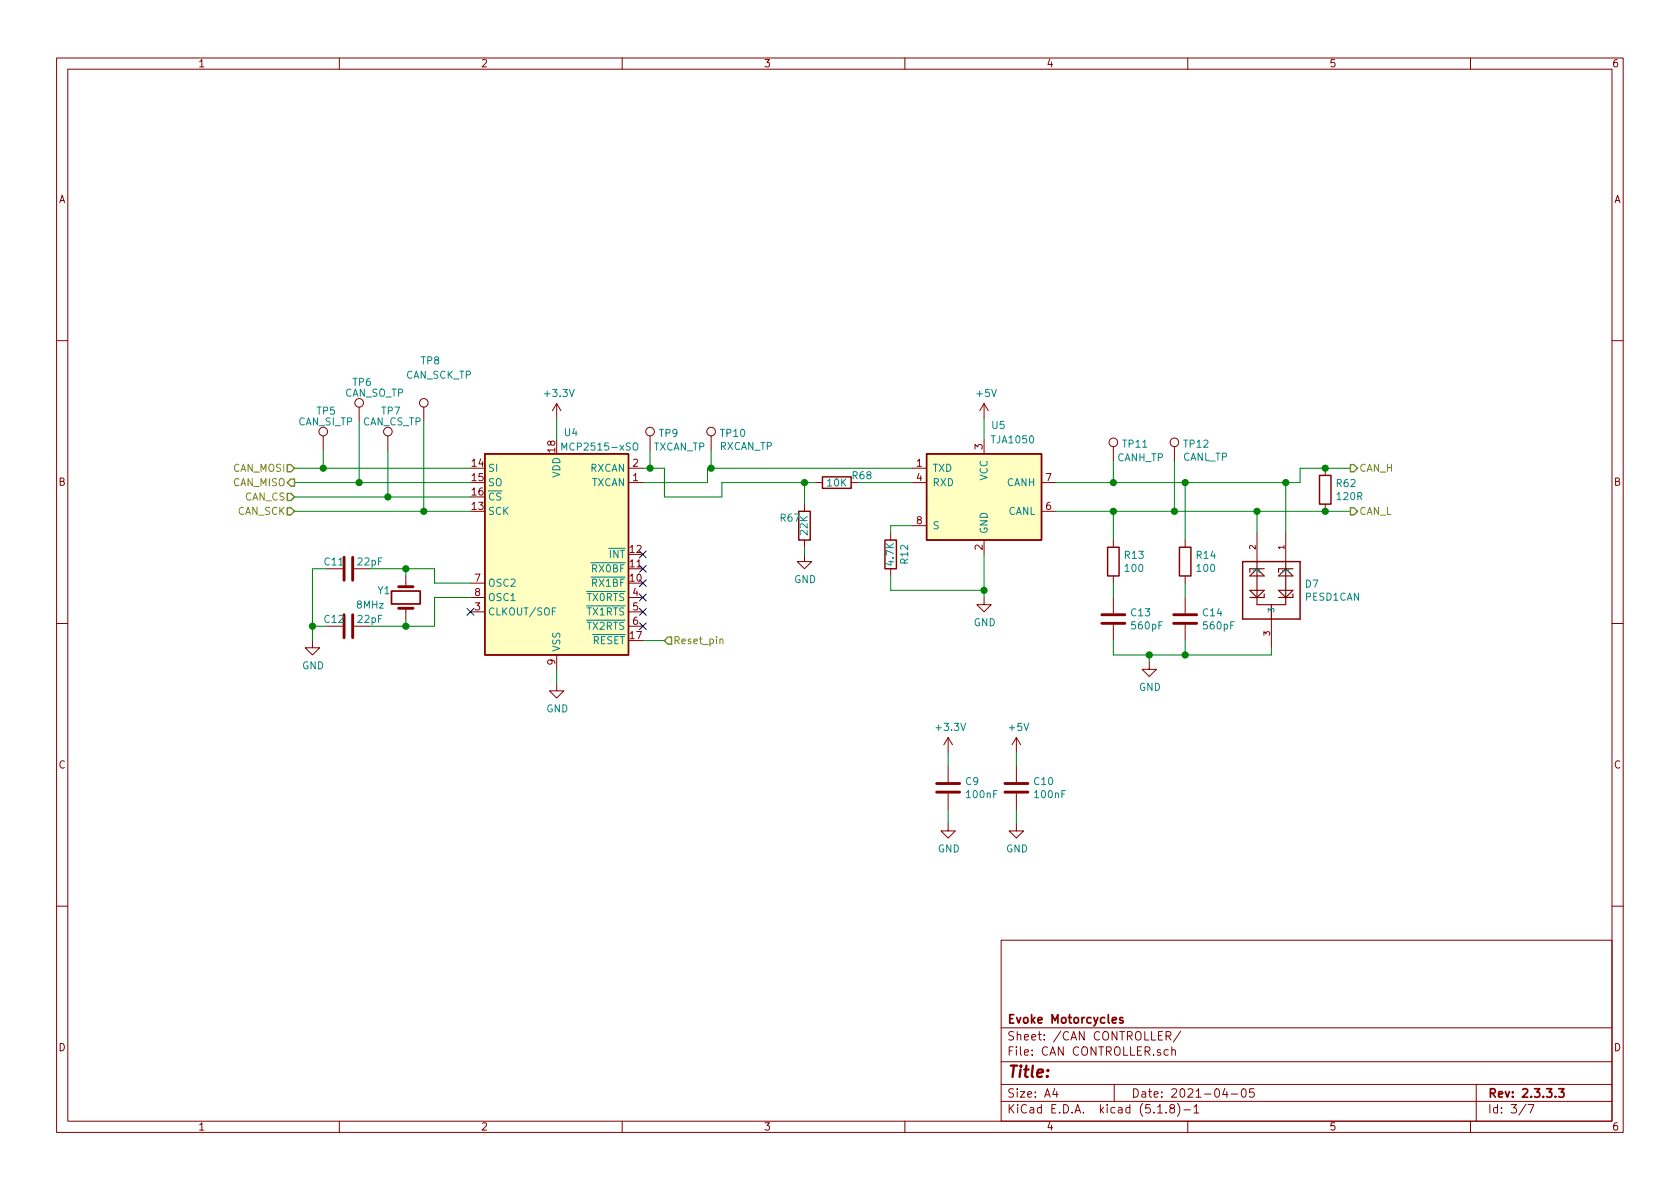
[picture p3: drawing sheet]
<svg xmlns="http://www.w3.org/2000/svg" width="297mm" height="210mm" viewBox="0 0 297 210" stroke-linecap="round" stroke-linejoin="round" font-family="sans-serif">
<g fill="none" stroke="#840000" stroke-width=".18">
<path d="M10 10.3h277v189.9h-277zM12 12.2h273v186.1h-273zM60 10.3v1.9M110 10.3v1.9M160 10.3v1.9M210 10.3v1.9M260 10.3v1.9M10 60.2h2M57.1 77.1v2.5M63.5 72v2.5M68.6 77.1v2.5M74.9 72v2.5"/>
<path d="M98.4 71.4v2.5M98.4 71.4l-.7 1.2M98.4 71.4l.8 1.2M114.9 77.1v2.5M125.7 77.1v2.5M174 71.4v2.5M174 77.7v2.6M174 71.4l-.8 1.2M174 71.4l.8 1.2M196.8 79v2.5M207.6 79v2.5M285 60.2h2"/>
<path d="M111.1 82.8h2.6M111.1 85.3h2.6M142.2 98v1.3h1.3l-1.3 1.3-1.2-1.3h1.2M142.2 89.1v1.3M142.2 95.5v1.3M144.1 85.3h1.3M157.5 94.2v1.3M161.3 82.8h2.5M161.3 85.3h2.5M161.3 93h2.5M174 95.5v2.5M184.1 85.3h2.6"/>
<path d="M184.1 90.4h2.6M196.8 95.5v1.3M209.5 95.5v1.3M222.2 94.2v5.1M227.3 94.2v5.1M234.3 82.8v1.3M234.3 89.1v1.3M10 110.3h2M55.2 113.3v1.2h1.3l-1.3 1.3-1.2-1.3h1.2M62.6 110.7h2.8M62.6 100.6h2.8M71.8 101.8v2"/>
<path d="M71.8 107.6v1.9M83.2 108.2h2.5M83.2 105.7h2.5M83.2 103.1h2.5M98.4 115.8v2.6M111.1 110.7h2.6M111.1 108.2h2.6M111.1 105.7h2.6M157.5 100.6v1.2M174 105.7v1.2h1.3l-1.3 1.3-1.3-1.3h1.3M196.8 101.8v1.3M196.8 105.7v2.8"/>
<path d="M196.8 110.5v2.8M203.2 117.1v1.3h1.3l-1.3 1.2-1.3-1.2h1.3M209.5 101.8v1.3M209.5 105.7v2.8M209.5 110.5v2.8M224.8 109.5v5M285 110.3h2M98.4 120.9v1.3h1.3l-1.3 1.2-1.2-1.2h1.2M167.6 130.4v2.6M167.6 135.5v2.8M167.6 130.4l-.7 1.3M167.6 130.4l.8 1.3"/>
<path d="M179.7 130.4v2.6M179.7 135.5v2.8M179.7 130.4l-.8 1.3M179.7 130.4l.8 1.3M167.6 145.7v1.2h1.3l-1.3 1.3-1.2-1.3h1.2M167.6 140.3v2.8M179.7 145.7v1.2h1.3l-1.3 1.3-1.3-1.3h1.3M179.7 140.3v2.8M10 160.2h2M177 166.3h108v32h-108zM285 160.2h2M60 198.3v1.9"/>
<path d="M110 198.3v1.9M160 198.3v1.9M177 194.8h108M177 191.8h108M177 187.8h108M177 181.8h108M186.5 192.5l-.4 1h1M186.8 193v1M197 191.8v3M204.7 196.8h.8M206.2 196.7v.1M206.2 183.2l.7-.1 .1-.2-.1-.4-.7-.1v1.5"/>
<path d="M206.6 185.7l-.5-.1-.3 .3 .1 .6 .2 .1 .5-.1M206.6 183.2l.4 .7M207.1 196l-.3-.3 .2-.3a.48 .48 0 0 1 .6 .1l-.1 .4a.52 .52 0 0 0-.6 .2 .52 .52 0 0 0 .1 .6l.4 .1 .2-.1 .1-.4-.3-.3M207.2 185.7l.2-.1 .3 .1 .1 .9M207.2 185.1v1.5M208.2 195.1a1.71 1.71 0 0 1 0 2.3M208.8 182.3l-1.3 2M209.3 196.3h1.2M210 198.3v1.9M211.1 195.8l.4-.5v1.5M211.1 196.8h.9M216.6 192.5l-.4 1h.9"/>
<path d="M216.9 193v1M217.7 193.5h1.1M219.6 192.7l.4-.2a.94 .94 0 0 1 0 1.5 .82 .82 0 0 1-.4-1.3zM221.7 192.5h-.7l-.1 .7 .2-.1 .5 .1 .2 .2-.1 .5-.2 .1-.6-.1M260 198.3v1.9M261 191.8v6.5M269.8 195.2l-1.2 2M270.2 195.3h1l-.6 1.5"/>
<circle cx="57.1" cy="76.3" r=".76"/>
<circle cx="63.5" cy="71.2" r=".76"/>
<circle cx="68.6" cy="76.3" r=".76"/>
<circle cx="74.9" cy="71.2" r=".76"/>
<circle cx="114.9" cy="76.3" r=".76"/>
<circle cx="125.7" cy="76.3" r=".76"/>
<circle cx="196.8" cy="78.2" r=".76"/>
<circle cx="207.6" cy="78.2" r=".76"/>
</g>
<path d="M69.2 104.5h5.1v2.3h-5.1zM198.5 180l-.3-.1-.2 .2v.3l.5 .1v.3h-.5M275.6 192.5h.9l-.5 .6 .5 .1v.7l-.3 .1-.6-.1" fill="none" stroke="#840000" stroke-width=".3"/>
<path d="M85.7 80.3h25.4v35.5h-25.4zM141.2 90.4h2.1v5.1h-2.1zM145.4 84.3h5.1v2.1h-5.1zM156.5 95.5h2v5.1h-2zM163.8 80.3h20.3v15.2h-20.3zM195.8 96.8h2.1v5h-2.1zM208.5 96.8h2.1v5h-2.1zM219.7 99.3h10.2v10.2h-10.2zM233.3 84.1h2v5h-2z" fill="none" stroke="#840000" stroke-width=".25"/>
<g fill="none" stroke="#840000" stroke-width=".51">
<path d="M60.8 98.5v4.1M62.4 98.5v4.1M60.8 108.7v4.1M62.4 108.7v4.1M70.5 103.8h2.5M70.5 107.6h2.5M194.8 110.2h4.1M194.8 108.7h4.1M207.5 110.2h4.1M207.5 108.7h4.1M165.6 138.6h4.1M177.7 138.6h4"/>
<path d="M165.6 140.1h4.1M177.7 140.1h4"/>
</g>
<g fill="#ffffc2" stroke="#ffffc2" stroke-width=".18">
<path d="M163.8 80.3h20.3v15.2h-20.3z"/>
<path d="M85.7 80.3h25.4v35.5h-25.4z"/>
</g>
<path d="M222.2 99.3v7.6h5.1v-7.6M221 101.8l1.2-1.2 1.3 1.2zM221 104.4h2.5l-1.3 1.3zM223.5 100.6h-2.5v.6M223.5 105v.7h-2.5M224.8 106.9v2.6M226.1 104.4h2.5l-1.3 1.3zM227.3 100.6l1.3 1.2h-2.5zM228.6 100.6h-2.5v.6M228.6 105v.7h-2.5" fill="none" stroke="#840000" stroke-width=".2"/>
<path d="M99.3 79.6v-1.3l.5 .9 .4-.9v1.3M112 78.5a.45 .45 0 0 1 .7 0 .88 .88 0 0 1-.2 1.1l-.4-.1a1.07 1.07 0 0 1-.1-1zM98.3 107.5h-.6v1.3" fill="none" stroke="#008484" stroke-width=".18"/>
<g fill="none" stroke="#008400" stroke-width=".18">
<path d="M57.1 79.6v3.2M63.5 74.5v10.8M68.6 79.6v8.3M74.9 74.5v15.9M98.4 73.9v3.8M114.9 79.6v3.2M125.7 79.6v3.2M174 73.9v3.8M52.1 82.8h31.1M52.1 90.4h31.1M52.1 85.3h31.1M52.1 87.9h31.1"/>
<path d="M113.7 82.8h3.8v5.1h10.1v-2.6h16.5M142.2 85.3v3.8M142.2 96.8v1.2M151.8 85.3h9.5M161.3 82.8h-36.2v2.5h-11.4M161.3 93h-3.8v1.2M174 98v7.7M186.7 90.4h52.1M196.8 81.5v3.8M196.8 90.4v5.1M207.6 81.5v8.9M209.5 85.3v10.2"/>
<path d="M222.2 90.4v3.8M227.3 85.3v8.9M238.8 82.8h-8.9v2.5h-43.2M55.2 110.7h2.6M57.8 100.6h-2.6v12.7M65.4 100.6h11.4v2.5h6.4M71.8 100.6v1.2M71.8 109.5v1.2M83.2 105.7h-6.4v5h-11.4M98.4 118.4v2.5M113.7 113.3h3.8M157.5 101.8v2.6h16.5"/>
<path d="M196.8 113.3v2.5h28v-1.3M196.8 103.1v2.6M203.2 115.8v1.3M209.5 103.1v2.6M209.5 113.3v2.5M167.6 133v2.5M179.7 133v2.5M167.6 143.1v2.6M179.7 143.1v2.6"/>
</g>
<path d="M50.8 85.3l.6-.6h.7v1.3h-.7zM50.8 89.8h.6l.7 .6-.7 .7h-.6zM50.8 82.2h.6l.7 .6-.7 .6h-.6zM50.8 87.2h.6l.7 .7-.7 .6h-.6zM238.8 89.8h.6l.6 .6-.6 .7h-.6zM238.8 82.2h.6l.6 .6-.6 .6h-.6zM118.1 112.6h.6v1.3h-.6l-.6-.6z" fill="none" stroke="#848400" stroke-width=".25"/>
<path d="M127.3 113.1l.2-.1h.3v.8" fill="none" stroke="#848400" stroke-width=".18"/>
<g fill="#008400" stroke="#008400" stroke-width=".25">
<circle cx="196.9" cy="90.4" r=".51"/>
<circle cx="209.6" cy="115.8" r=".51"/>
<circle cx="209.6" cy="85.3" r=".51"/>
<circle cx="142.2" cy="85.3" r=".51"/>
<circle cx="234.3" cy="82.8" r=".51"/>
<circle cx="227.3" cy="85.3" r=".51"/>
<circle cx="222.3" cy="90.4" r=".51"/>
<circle cx="57.2" cy="82.8" r=".51"/>
<circle cx="63.5" cy="85.3" r=".51"/>
<circle cx="174" cy="104.4" r=".51"/>
<circle cx="68.6" cy="87.9" r=".51"/>
<circle cx="74.9" cy="90.4" r=".51"/>
<circle cx="114.9" cy="82.8" r=".51"/>
<circle cx="196.9" cy="85.3" r=".51"/>
<circle cx="125.7" cy="82.8" r=".51"/>
<circle cx="55.2" cy="110.7" r=".51"/>
<circle cx="207.6" cy="90.4" r=".51"/>
<circle cx="203.2" cy="115.8" r=".51"/>
<circle cx="71.8" cy="110.7" r=".51"/>
<circle cx="234.3" cy="90.4" r=".51"/>
<circle cx="71.8" cy="100.6" r=".51"/>
</g>
<g fill="none" stroke="#000084" stroke-width=".18">
<path d="M113.1 100l1.2 1.2M113.1 97.4l1.2 1.2M114.3 100l-1.2 1.2M114.3 97.4l-1.2 1.2M82.6 107.6l1.2 1.2M83.8 107.6l-1.2 1.2M113.1 102.5l1.2 1.2M113.1 105l1.2 1.3M113.1 107.6l1.2 1.2M113.1 110.1l1.2 1.2M114.3 102.5l-1.2 1.2M114.3 105l-1.2 1.3"/>
<path d="M114.3 107.6l-1.2 1.2M114.3 110.1l-1.2 1.2"/>
</g>
<text font-size="2.8" fill="#840000" x="178" y="190.5">Title:</text>
<g font-size="2.1" fill="#840000">
<text x="178" y="184">Sheet: /CAN CONTROLLER/</text>
<text x="178" y="181">Evoke Motorcycles</text>
<text x="178" y="186.7">File: CAN CONTROLLER.sch</text>
<text x="178" y="196.9">KiCad E.D.A. kicad (5.1.8)-1</text>
<text x="178" y="194.1">Size: A4</text>
<text x="200" y="194.1">Date: 2021-04-05</text>
<text x="263" y="194.1">Rev: 2.3.3.3</text>
<text x="263" y="196.9">Id: 3/7</text>
</g>
<g font-size="1.8" fill="#840000">
<text x="35" y="11.9">1</text>
<text x="85" y="11.9">2</text>
<text x="135" y="11.9">3</text>
<text x="185" y="11.9">4</text>
<text x="235" y="11.9">5</text>
<text x="285" y="11.9">6</text>
<text x="10.4" y="35.9">A</text>
<text x="285.4" y="35.9">A</text>
<text x="83.5" y="82.5">14</text>
<text x="98.2" y="80" transform="rotate(-90 98.2 80)">18</text>
<text x="111.9" y="82.5">2</text>
<text x="162.1" y="82.5">1</text>
<text x="173.7" y="79.5" transform="rotate(-90 173.7 79.5)">3</text>
<text x="10.4" y="85.9">B</text>
<text x="83.5" y="85.1">15</text>
<text x="83.5" y="87.6">16</text>
<text x="111.9" y="85.1">1</text>
<text x="162.1" y="85.1">4</text>
<text x="184.9" y="85.1">7</text>
<text x="285.4" y="85.9">B</text>
<text x="83.5" y="90.2">13</text>
<text x="162.1" y="92.7">8</text>
<text x="184.9" y="90.2">6</text>
<text x="111.4" y="100.3">11</text>
<text x="111.4" y="97.8">12</text>
<text x="173.7" y="97.3" transform="rotate(-90 173.7 97.3)">2</text>
<text x="84" y="107.9">3</text>
<text x="84" y="102.9">7</text>
<text x="84" y="105.4">8</text>
<text x="111.4" y="102.9">10</text>
<text x="111.9" y="105.4">4</text>
<text x="111.9" y="107.9">5</text>
<text x="111.4" y="113">17</text>
<text x="111.9" y="110.5">6</text>
<text x="98.2" y="117.6" transform="rotate(-90 98.2 117.6)">9</text>
<text x="10.4" y="135.9">C</text>
<text x="285.4" y="135.9">C</text>
<text x="10.4" y="185.9">D</text>
<text x="285.4" y="185.9">D</text>
<text x="35" y="199.9">1</text>
<text x="85" y="199.9">2</text>
<text x="135" y="199.9">3</text>
<text x="185" y="199.9">4</text>
<text x="235" y="199.9">5</text>
<text x="285" y="199.9">6</text>
</g>
<g font-size="1.8" fill="#008484">
<text x="74.5" y="64.4">TP8</text>
<text x="60.9" y="70.1">CAN_SO_TP</text>
<text x="62.4" y="68.2">TP6</text>
<text x="71.7" y="67">CAN_SCK_TP</text>
<text x="96.5" y="70.2">+3.3V</text>
<text x="172.8" y="70.2">+5V</text>
<text x="52.8" y="75.2">CAN_SI_TP</text>
<text x="56.1" y="73.3">TP5</text>
<text x="64.1" y="75.2">CAN_CS_TP</text>
<text x="67.5" y="73.3">TP7</text>
<text x="99.8" y="77.1">U4</text>
<text x="116.6" y="77.3">TP9</text>
<text x="127.5" y="77.3">TP10</text>
<text x="175.4" y="75.9">U5</text>
<text x="86.2" y="83.4">SI</text>
<text x="100.1" y="79.7">MCP2515-xSO</text>
<text x="104.3" y="83.4">RXCAN</text>
<text x="115.5" y="79.7">TXCAN_TP</text>
<text x="127.2" y="79.6">RXCAN_TP</text>
<text x="164.8" y="83.4">TXD</text>
<text x="175.4" y="78.4">TJA1050</text>
<text x="197.5" y="81.6">CANH_TP</text>
<text x="198.6" y="79.2">TP11</text>
<text x="209.1" y="81.5">CANL_TP</text>
<text x="209.4" y="79.2">TP12</text>
<text x="86.2" y="86">SO</text>
<text x="86.2" y="88.5">CS</text>
<text x="99.1" y="84.5" transform="rotate(-90 99.1 84.5)">VDD</text>
<text x="104.5" y="86">TXCAN</text>
<text x="146.3" y="86">10K</text>
<text x="150.8" y="84.8">R68</text>
<text x="164.8" y="86">RXD</text>
<text x="174.6" y="85" transform="rotate(-90 174.6 85)">VCC</text>
<text x="178" y="86">CANH</text>
<text x="236.4" y="86.1">R62</text>
<text x="236.5" y="88.4">120R</text>
<text x="86.2" y="91.1">SCK</text>
<text x="138" y="92.2">R67</text>
<text x="142.8" y="94.6" transform="rotate(-90 142.8 94.6)">22K</text>
<text x="164.8" y="93.6">S</text>
<text x="174.6" y="94.5" transform="rotate(-90 174.6 94.5)">GND</text>
<text x="178.2" y="91.1">CANL</text>
<text x="57.4" y="100">C11</text>
<text x="63.3" y="100">22pF</text>
<text x="104.8" y="101.2">RX0BF</text>
<text x="107.8" y="98.7">INT</text>
<text x="158" y="99.9" transform="rotate(-90 158 99.9)">4.7K</text>
<text x="160.6" y="99.7" transform="rotate(-90 160.6 99.7)">R12</text>
<text x="198.9" y="98.8">R13</text>
<text x="199" y="101.1">100</text>
<text x="211.6" y="98.8">R14</text>
<text x="211.7" y="101.1">100</text>
<text x="63.1" y="107.6">8MHz</text>
<text x="66.8" y="105.1">Y1</text>
<text x="86.2" y="103.8">OSC2</text>
<text x="86.2" y="106.3">OSC1</text>
<text x="103.8" y="106.3">TX0RTS</text>
<text x="104.8" y="103.8">RX1BF</text>
<text x="140.4" y="103.1">GND</text>
<text x="230.8" y="106.2">PESD1CAN</text>
<text x="230.8" y="103.9">D7</text>
<text x="57.4" y="110.2">C12</text>
<text x="63.3" y="110.2">22pF</text>
<text x="86.2" y="108.8">CLKOUT/SOF</text>
<text x="103.8" y="108.8">TX1RTS</text>
<text x="103.8" y="111.4">TX2RTS</text>
<text x="104.7" y="113.9">RESET</text>
<text x="172.2" y="110.7">GND</text>
<text x="200.1" y="109">C13</text>
<text x="200.2" y="111.3">560pF</text>
<text x="212.8" y="109">C14</text>
<text x="212.9" y="111.3">560pF</text>
<text x="53.4" y="118.4">GND</text>
<text x="99.1" y="115.3" transform="rotate(-90 99.1 115.3)">VSS</text>
<text x="96.6" y="126">GND</text>
<text x="201.4" y="122.2">GND</text>
<text x="165.7" y="129.3">+3.3V</text>
<text x="178.5" y="129.3">+5V</text>
<text x="170.8" y="138.8">C9</text>
<text x="171" y="141.1">100nF</text>
<text x="182.9" y="138.8">C10</text>
<text x="183.1" y="141.1">100nF</text>
<text x="165.8" y="150.7">GND</text>
<text x="177.9" y="150.7">GND</text>
</g>
<g font-size="1.8" fill="#848400">
<text x="41.2" y="83.4">CAN_MOSI</text>
<text x="240.3" y="83.4">CAN_H</text>
<text x="41.2" y="86">CAN_MISO</text>
<text x="43.3" y="88.5">CAN_CS</text>
<text x="42" y="91.1">CAN_SCK</text>
<text x="240.3" y="91.1">CAN_L</text>
<text x="119" y="113.9">Reset_pin</text>
</g>
<g font-size="1.4" fill="#840000">
<text x="222" y="97.1" transform="rotate(-90 222 97.1)">2</text>
<text x="227.1" y="97.1" transform="rotate(-90 227.1 97.1)">1</text>
<text x="224.5" y="112.4" transform="rotate(-90 224.5 112.4)">3</text>
</g>
<g font-size="1.4" fill="#008484">
<text x="222.8" y="101.1" transform="rotate(-90 222.8 101.1)">2</text>
<text x="227.8" y="101.1" transform="rotate(-90 227.8 101.1)">1</text>
<text x="225.3" y="108.5" transform="rotate(-90 225.3 108.5)">3</text>
</g>
</svg>
